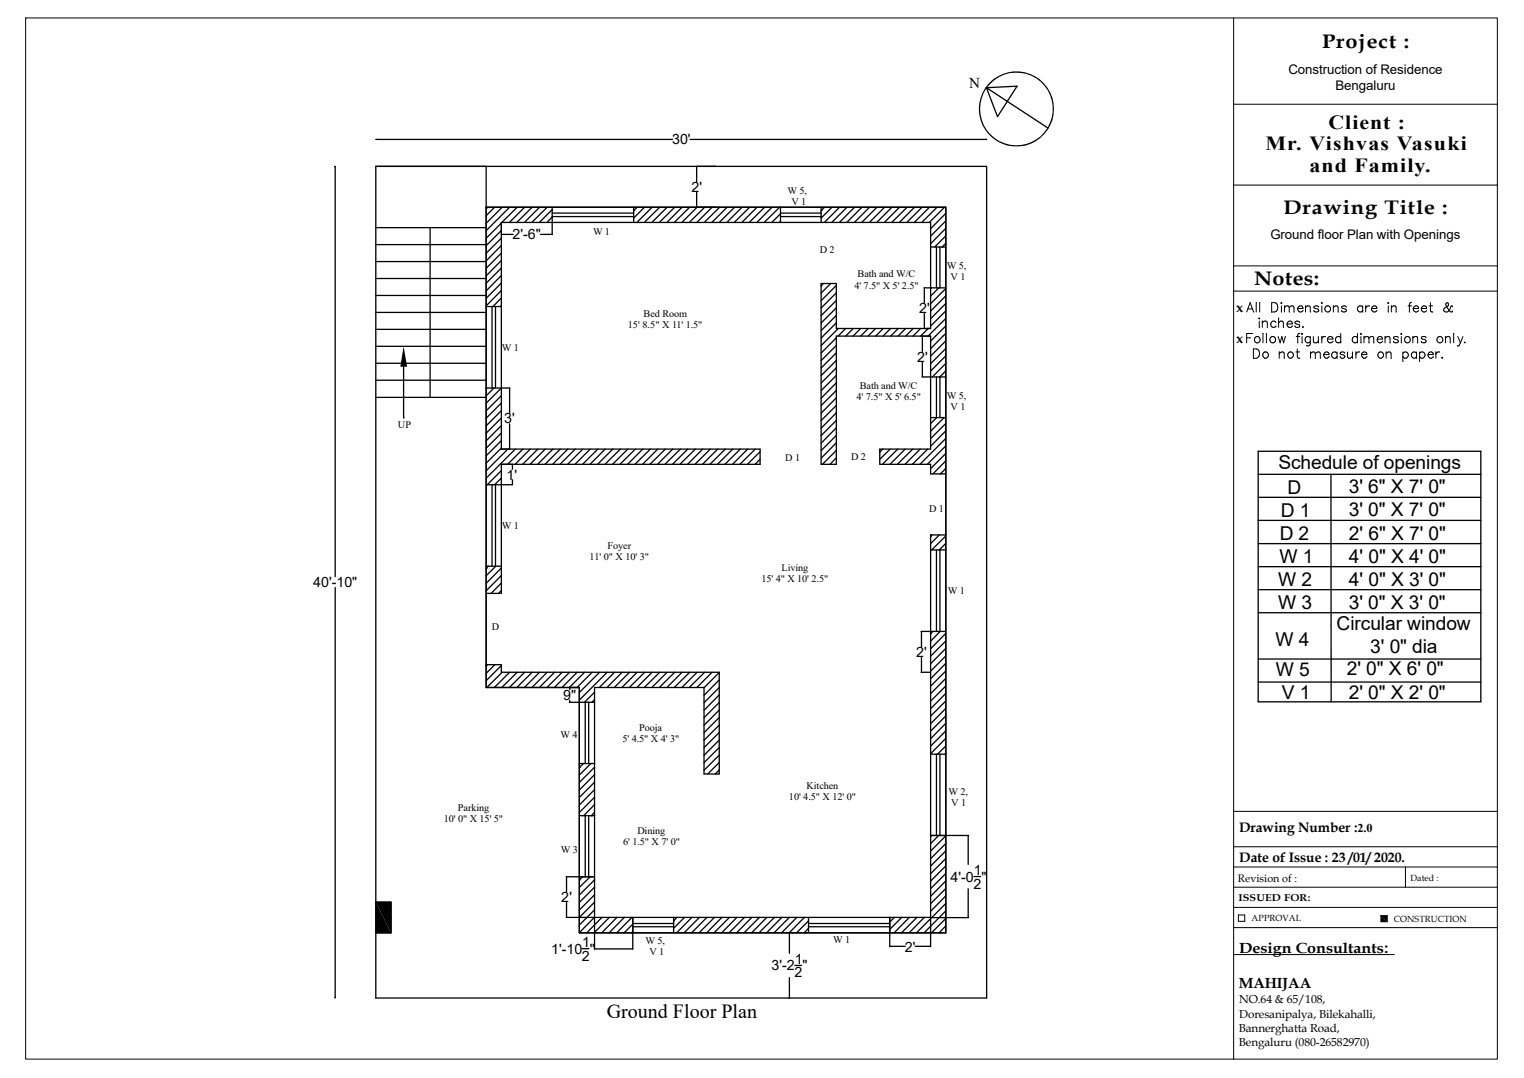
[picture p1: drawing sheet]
<svg xmlns="http://www.w3.org/2000/svg" width="297mm" height="210mm" viewBox="0 0 297 210" stroke-linecap="round" stroke-linejoin="round" font-family="sans-serif">
<g fill="none" stroke="#000" stroke-width=".25">
<path d="M192.2 17.1l12.1 7.9M192.2 17.1l6-.3-3.8 5.9zM65.2 32.4h.1M65.3 32.5v79.8M73.2 32.4h119.1v162h-119.1zM73.2 32.4h21.5v101.5h18.2v47.8h71.4v-141.3h-89.6M73.3 27.1v.1M73.4 27.2h57.7M134.5 27.2h57.7M135.7 32.4h3.8M135.8 32.5v2.9M135.8 37.4v2.9"/>
<path d="M192.3 27.1v.1M73.2 44.3h21.5M73.2 47.7h21.5M73.2 51h21.5M73.2 54.3h21.5M73.2 57.6h21.5M83.8 44.3v33.1M94.7 40.4h89.6v141.3h-71.4v-47.8h-18.2zM94.7 59.7h3M95 40.4l-.3 .2M95.9 59.7v15.9M96.4 40.4l-1.7 1.6"/>
<path d="M96.6 59.7v15.9M97.7 43.5l-3 2.9M97.7 44.9l-3 3M97.7 46.4l-3 2.9M97.7 47.8l-3 3M97.7 49.3l-3 3M97.7 50.7l-3 3M97.7 52.2l-3 3M97.7 53.7l-3 3M97.7 55.1l-3 3M97.7 56.6l-3 3M97.7 58.1l-1.6 1.6"/>
<path d="M97.7 59.5l-.2 .2M97.7 45.7h2.3M97.9 40.4l-3.2 3.1M99.3 40.4l-4.6 4.5M100.8 40.4l-3 2.9M102.2 40.4l-2.9 2.9M103.7 40.4l-3 2.9M105.2 40.4l-3 2.9M105.3 45.7h2.3M106.6 40.4l-3 2.9M107.6 41.5h15.9M107.6 42.2h15.9"/>
<path d="M107.6 40.4v5.3M107.6 40.8l-2.5 2.5M107.6 42.3l-1 1M123.5 40.4v2.9M124.2 40.4l-.7 .6M125.6 40.4l-2.1 2.1M127.1 40.4l-3 2.9M128.6 40.4l-3 2.9M130 40.4l-3 2.9M131.5 40.4l-3 2.9M132.9 40.4l-2.9 2.9M134.4 40.4l-3 2.9"/>
<path d="M135.8 40.4l-2.9 2.9M137.3 40.4l-3 2.9M138.8 40.4l-3 2.9M140.3 40.4l-3.1 2.9M141.7 40.4l-3 2.9M143.2 40.4l-3 2.9M144.6 40.4l-3 2.9M146.1 40.4l-3 2.9M147.5 40.4l-2.9 2.9M149 40.4l-3 2.9M150.5 40.4l-3 2.9M151.9 40.4l-3 2.9"/>
<path d="M152.1 41.5h7.9M152.1 42.2h7.9M152.1 40.4v2.9M152.1 41.6l-1.7 1.7M152.1 43.1l-.3 .2M160 40.4v2.9M160.4 55.2l-.4 .5M160.7 40.4l-.7 .6M161.9 55.2l-1.9 1.9M162.1 40.4l-2.1 2.1M163 55.6l-3 3M163 58.5l-3 3"/>
<path d="M163 57l-3 3M163 60l-3 2.9M163.6 40.4l-2.9 2.9M165.1 40.4l-3 2.9M166.5 40.4l-2.9 2.9M168 40.4l-3 2.9M169.5 40.4l-3 2.9M170.9 40.4l-3 2.9M172.4 40.4l-3 2.9M173.8 40.4l-2.9 2.9M175.3 40.4l-3 2.9M176.8 40.4l-3 2.9"/>
<path d="M178.2 40.4l-2.9 2.9M179.7 40.4l-3 2.9M180.1 56.1h4.2M180.1 56.1v2.9M181.1 40.4l-2.9 2.9M181.4 48.1h2.9M181.5 56.1l-.1 .1M182.5 48.1v8M182.6 40.4l-3 2.9M183 56.1l-1.6 1.6M183.2 48.1v8M184.1 40.4l-3 2.9"/>
<path d="M184.3 43l-2.9 3M184.3 56.2l-2.9 3M184.3 57.6l-2.9 3M184.3 47.4l-.7 .7M184.3 59.1l-2.9 3M184.3 41.6l-2.9 3M184.3 44.5l-2.9 3M184.3 46l-2.1 2.1M73.2 60.9h21.5M73.2 64.2h21.5M73.2 67.5h21.5M73.2 70.8h21.5"/>
<path d="M73.2 74.1h21.5M73.2 77.4h21.5M78.7 71.4v10M94.7 75.6h4.7M94.8 75.6h-.1M96.3 75.6l-1.6 1.5M97.7 75.6l-3 3M97.7 77.1l-3 2.9M97.7 78.5l-3 3M97.7 80l-3 3M99.3 75.6v4.9M163 67.3l-3 3"/>
<path d="M163 70.2l-3 3M163 73.1l-3 3M163 62.9l-3 3M163 79l-3 2.9M163 61.5l-3 2.9M163 65.8l-3 3M163 68.7l-3 3M163 71.7l-3 2.9M163 74.6l-3 3M163 76.1l-3 2.9M163 77.5l-3 3M163.4 64l-3.4 3.3"/>
<path d="M164.8 64l-1.5 1.5M166.3 64l-1.5 1.5M167.7 64l-1.5 1.5M169.2 64l-1.5 1.5M170.6 64l-1.4 1.5M172.1 64l-1.5 1.5M173.6 64l-1.5 1.5M175 64l-1.4 1.5M176.5 64l-1.5 1.5M178 64l-1.5 1.5M179.4 64l-1.5 1.5M179.7 73.4h4.6"/>
<path d="M179.7 65.6v2.8M179.7 70.5v2.8M180.1 61.1v2.8M180.9 64l-1.5 1.5M182.5 73.4v7.9M183.2 73.4v7.9M184.3 60.6l-2.9 2.9M184.3 66.4l-2.9 3M184.3 70.8l-2.6 2.6M184.3 62l-3.5 3.5M184.3 63.5l-2.9 2.9M184.3 65l-2.9 2.9"/>
<path d="M184.3 67.9l-2.9 2.9M184.3 69.3l-2.9 3M184.3 72.2l-1.2 1.2M94.7 94.4h5.2M95.9 94.4v15.9M96.6 94.4v15.9M97.7 81.4l-3 3M97.7 82.9l-3 3M97.7 84.4l-3 2.9M97.7 85.8l-3 3M97.7 87.3l-3 2.9M97.7 91.7l-2.7 2.7"/>
<path d="M97.7 93.1l-1.3 1.3M99 87.5l-4.3 4.2M99.3 82.6v4.8M99.9 90.5v.9M99.9 93.5v.8M100.4 87.5l-5.7 5.7M101.9 87.5l-3 2.9M103.3 87.5l-2.9 2.9M104.8 87.5l-2.9 2.9M106.3 87.5l-3 2.9M107.7 87.5l-2.9 2.9M109.2 87.5l-3 2.9"/>
<path d="M110.7 87.5l-3 2.9M112.1 87.5l-3 2.9M113.6 87.5l-3 2.9M115 87.5l-2.9 2.9M116.5 87.5l-3 2.9M117.9 87.5l-2.9 2.9M119.4 87.5l-2.9 2.9M120.9 87.5l-3 2.9M122.3 87.5l-2.9 2.9M123.8 87.5l-3 2.9M125.3 87.5l-3 2.9M126.7 87.5l-3 2.9"/>
<path d="M128.2 87.5l-3 2.9M129.7 87.5l-3 2.9M131.1 87.5l-3 2.9M132.6 87.5l-3 2.9M134 87.5l-2.9 2.9M135.5 87.5l-3 2.9M136.9 87.5l-2.9 2.9M138.4 87.5l-3 2.9M139.9 87.5l-3 2.9M141.4 87.5l-3.1 2.9M142.8 87.5l-3 2.9M144.3 87.5l-3 2.9"/>
<path d="M145.7 87.5l-3 2.9M147.2 87.5l-3 2.9M148.1 88l-2.4 2.4M148.1 89.5l-.9 .9M163 81.9l-3 3M163 87.7l-2.7 2.7M163 80.4l-3 3M163 83.3l-3 3M163 84.8l-3 3M163 86.3l-3 3M163 89.2l-1.2 1.2M172 87.5l-.6 .5"/>
<path d="M173.5 87.5l-2.1 2M175 87.5l-3 2.9M176.4 87.5l-3 2.9M177.9 87.5l-3 2.9M179.3 87.5l-2.9 2.9M180.8 87.5l-3 2.9M181.4 81.3h2.9M182.5 81.3l-1.1 1.2M184 81.3l-2.6 2.7M184.3 92.3h-2.9v-1.9h-10v-2.9h10v-22h-18.4v24.9h-3v-35.2h3v8.8h18.4v-20.7h-83.7v44.2h50.4v2.9h-50.4v25.2h-3M184.3 85.4l-5 5M184.3 86.9l-3.6 3.5"/>
<path d="M184.3 82.5l-2.9 3M184.3 83.9l-2.9 3M184.3 88.3l-2.9 3M184.3 89.8l-2.5 2.5M184.3 91.3l-1 1M245.2 87.9h43.4v48.8h-43.4zM245.2 92.4h43.4M245.2 96.9h43.4M259.4 92.4v44.3M65.3 114.5v79.8M94.7 110.3h3M95.2 110.3l-.5 .4"/>
<path d="M96.6 110.3l-1.9 1.9M97.7 112.1l-3 3M97.7 115l-.5 .6M97.7 110.6l-3 3M97.7 113.6l-2 2M181.4 107.1h2.9M181.6 104.2l-.2 .3M182.5 107.1v15.9M183 104.2l-1.6 1.7M183.2 107.1v15.9M184.3 104.2h-2.9v80.2M184.3 105.9l-1.3 1.2"/>
<path d="M184.3 104.4l-2.7 2.7M245.2 101.4h43.4M245.2 105.9h43.4M245.2 110.4h43.4M245.2 114.9h43.4M245.2 119.4h43.4M94.7 129.5h3v1.5h42.5v19.8h-3v-16.9h-21.3v51M95 129.5l-.3 .2M96.4 129.5l-1.7 1.7M97.7 129.7l-3 2.9M97.9 131l-3 2.9M99.3 131l-2.9 2.9"/>
<path d="M100.8 131l-3 2.9M102.2 131l-2.9 2.9M103.7 131l-3 2.9M105.2 131l-3 2.9M106.6 131l-2.9 2.9M108.1 131l-3 2.9M109.6 131l-3 2.9M111 136.8h4.9M111 131l-3 2.9M111 134v.3M111 136.4v.4M112.5 131l-3 2.9"/>
<path d="M113.9 131l-2.9 2.9M114 136.8v11.9M114.7 136.8v11.9M115.4 131l-3 2.9M115.9 134.9l-2 1.9M115.9 136.3l-.5 .5M116.8 131l-3.9 3.9M118.3 131l-5.4 5.4M119.8 131l-3 2.9M121.2 131l-2.9 2.9M122.7 131l-3 2.9M124.2 131l-3 2.9"/>
<path d="M125.6 131l-3 2.9M127.1 131l-3 2.9M128.6 131l-3 2.9M130 131l-3 2.9M131.5 131l-3 2.9M132.9 131l-2.9 2.9M134.4 131l-3 2.9M135.8 131l-2.9 2.9M137.3 131l-3 2.9M138.8 131l-3 2.9M140.2 131l-3 3M140.2 132.4l-3 3.1"/>
<path d="M140.2 133.9l-3 3M140.2 135.4l-3 3M140.2 136.8l-3 3M140.2 138.3l-3 3M140.2 139.8l-3 2.9M179.5 131h1.8M179.5 123h4.8M179.6 123.1v2.9M179.6 128v2.9M181.8 123l-.4 .4M183.2 123l-1.8 1.9M184.3 127.8l-2.9 3"/>
<path d="M184.3 130.7l-2.9 3M184.3 136.6l-2.9 2.9M184.3 139.5l-2.9 2.9M184.3 123.4l-2.9 3M184.3 124.9l-2.9 2.9M184.3 126.3l-2.9 3M184.3 129.2l-2.9 3M184.3 132.1l-2.9 3.1M184.3 133.6l-2.9 3M184.3 135.1l-2.9 3M184.3 138l-2.9 3M245.2 128.4h43.4"/>
<path d="M245.2 132.9h43.4M112.9 148.7h3M112.9 158.9h3M113.7 148.7l-.8 .8M114 158.9v11.9M114.7 158.9v11.9M115.1 148.7l-2.2 2.3M115.9 155.3l-3 3M115.9 149.5l-3 2.9M115.9 150.9l-3 3M115.9 152.4l-3 2.9M115.9 153.8l-3 3"/>
<path d="M115.9 156.7l-2.2 2.2M115.9 158.2l-.7 .7M140.2 141.2l-3 3M140.2 142.7l-3 3M140.2 144.2l-3 2.9M140.2 145.6l-3 3M140.2 147.1l-3 3M140.2 148.5l-2.3 2.3M140.2 150l-.8 .8M181.4 146.9h2.9M182.5 146.9v15.9M183.2 146.9v15.9"/>
<path d="M184.3 142.4l-2.9 3M184.3 145.3l-1.6 1.6M184.3 140.9l-2.9 3M184.3 143.8l-2.9 3M184.3 146.8l-.1 .1M73.2 175.8h3v5.9h-3zM73.2 175.8h3v5.9h-3M110.4 178.7h71M110.4 170.8h5.5M110.4 170.8v2.9M110.4 175.8v2.9M113.5 170.8l-.6 .6"/>
<path d="M115 170.8l-2.1 2.1M115.9 171.4l-3 3M115.9 172.8l-3 3M115.9 174.3l-3 3M115.9 175.8l-3 2.9M115.9 177.2l-3 3M115.9 178.7l-3 3M117.3 178.7l-3 3M118.7 178.7l-2.9 3M120.2 178.7l-2.9 3M121.7 178.7l-3 3M123.1 178.7l-2.9 3"/>
<path d="M123.3 179.9h8M123.3 178.7v6.2M131.3 178.7v3M131.9 178.7l-.6 .7M133.4 178.7l-2.1 2.1M134.8 178.7l-2.9 3M136.3 178.7l-3 3M137.8 178.7l-3 3M139.2 178.7l-3 3M140.7 178.7l-3 3M142.2 178.7l-3.1 3M143.6 178.7l-3 3"/>
<path d="M145.1 178.7l-3 3M146.5 178.7l-2.9 3M148 178.7l-3 3M149.4 178.7l-2.9 3M150.9 178.7l-3 3M152.4 178.7l-3 3M153.8 178.7l-3 3M155.3 178.7l-3 3M156.8 178.7l-3 3M157.6 178.7v3M157.6 179.9h15.8M157.6 179.4l-2.4 2.3"/>
<path d="M173.4 178.7v5.7M174.3 178.7l-.9 .9M175.7 178.7l-2.3 2.3M177.2 178.7l-3 3M178.7 178.7l-3 3M180.1 178.7l-2.9 3M181.4 162.8h7.4M181.4 178.8h7.4M181.5 162.8l-.1 .1M182.9 162.8l-1.5 1.6M184.3 162.8l-2.9 3M184.3 164.3l-2.9 3"/>
<path d="M184.3 165.8l-2.9 2.9M184.3 167.2l-2.9 3M184.3 168.7l-2.9 2.9M184.3 170.2l-2.9 2.9M184.3 173.1l-2.9 2.9M184.3 171.6l-2.9 3M184.3 174.5l-2.9 3M184.3 176l-5.7 5.7M184.3 177.4l-4.2 4.3M184.3 178.9l-2.8 2.8M188.7 162.8v5.6M188.7 173.1v5.6"/>
<path d="M189.8 170.8h1.3M65.2 194.4h.1M113.5 184.8h1.3M115.8 184.9h7.5M123.3 180.5h8M123.3 180l-1.7 1.7M123.3 181.5l-.2 .2M153.8 181.8v3.9M153.8 190.4v4M154.9 188.1h1.3M157.6 180.5h15.8M157.6 180.8l-.9 .9"/>
<path d="M173.5 184.3h2.9M178.4 184.3h2.9M184.3 180.4l-1.3 1.3"/>
</g>
<g fill="#000">
<path d="M78.7 67.5l.6 3.9h-1.3zM269.1 178.4l1.2 1.2h-1.2zM269.1 178.4h1.2v1.2zM73.2 175.8l3 5.9h-3zM73.2 175.8h3v5.9z"/>
<path d="M192.7 16.2a7.3 7.3 0 0 1 11.6 1.2 7.3 7.3 0 0 1-4.2 10.9 7.3 7.3 0 0 1-9.3-7.1h.2a7.1 7.1 0 0 0 10.3 6.3 7.1 7.1 0 0 0 .9-12 7.1 7.1 0 0 0-11.1 4.6l-.1 1.1h-.2a7.6 7.6 0 0 1 1.9-5z" fill-rule="evenodd"/>
</g>
<g fill="none" stroke="#000" stroke-width=".19">
<path d="M5 3.5h286.8v202.8h-286.8zM240.4 3.5v202.8M240.4 36.1h51.4M240.4 20.3h51.4M94.7 40.6h.1M97.5 59.7h.1M123.5 41h.1M151.8 43.3h.1M160 55.7h.1M160 41h.1M183.6 48.1h.1M240.4 56.7h51.4"/>
<path d="M240.4 51.8h51.4M244.9 59l-.1 1.8M245.5 59v1.8M247.8 59h.6a.98 .98 0 0 1 .6 .9 .98 .98 0 0 1-.6 .9h-.6zM249.6 59h.1M249.7 59.6l.1 1.2M249.7 59v.1zM250.3 59.9l.4-.3 .5 .1v.2M250.4 59.6l-.1 1.2M251.2 59.9l.1 .9M251.2 59.9l.5-.3 .4 .1 .1 1.1M253 59.8a.49 .49 0 0 1 .6-.2 .49 .49 0 0 1 .3 .5h-1z"/>
<path d="M254.4 59.9l.4-.3 .5 .1 .1 1.1M254.5 59.6l-.1 1.2M257 59.8a.57 .57 0 0 0-1 0l.1 .2 .8 .3 .1 .2a.57 .57 0 0 1-1 0h.1M257.5 59h.1M257.6 59.6v1.2M257.6 59v.1zM259.8 59.9l.5-.3 .4 .1 .1 1.1M259.9 59.6l-.1 1.2M262.4 59.8a.54 .54 0 0 0-.9 0v.2l.8 .3 .1 .2a.54 .54 0 0 1-.9 0M265.6 59.8a.58 .58 0 0 0-.9 0 .58 .58 0 0 0 .1 .9 .58 .58 0 0 0 .8-.2M265.6 59.6v1.2M266.2 59.6l-.1 1.2"/>
<path d="M266.9 59.6a.6 .6 0 0 0-.8 .5M267.4 59.8a.49 .49 0 0 1 .5-.2 .49 .49 0 0 1 .4 .5h-1zM270.5 59h.1M270.6 59.6v1.2M270.6 59v.1zM271.1 59.9l.5-.3 .4 .1 .1 1.1M271.2 59.6l-.1 1.2M274.4 59.6h.6M275.1 59h-.4v.3v1.5M275.5 59.8a.49 .49 0 0 1 .6-.2 .49 .49 0 0 1 .3 .5h-1zM277.2 59.7h.6l.2 .4h-1zM278.5 59.6h.6"/>
<path d="M278.8 59v1.4v.3l.4 .1M283 59.8v-.2l-.2 .1-.3 .6a.59 .59 0 0 1-.6 .5 .59 .59 0 0 1-.6-.5l.9-.7a.39 .39 0 0 0-.2-.6h-.1a1.52 1.52 0 0 0 .7 1.7l.4 .1v-.2M94.7 75.6h.1M183.1 73.4h.1M243 60.8l.6-1.8 .7 1.8M243 65.8h.7M243.2 60.2h.9M244.1 65h-1.1v1.8M244.3 68h.6a.98 .98 0 0 1 .6 .9 .98 .98 0 0 1-.6 .9h-.6zM245.3 62h.1M245.4 62v.1zM245.4 62.6v1.2"/>
<path d="M246 62.9l.4-.3h.5l.1 1.2M246 62.6v1.2M246.2 65l-.1 1.8M246.8 65v1.8M248.7 62.8a.57 .57 0 0 0-.9 0 .57 .57 0 0 0 0 .8 .57 .57 0 0 0 .9-.1M249.1 65.6l.4 1.2 .3-1.2 .3 1.2 .4-1.2M249.2 62.9l.4-.3h.4l.1 1.2M249.2 62v1.8M249.3 68.9l.5-.3h.4l.1 1.2M249.3 68.6v1.2M250.8 63.1a.58 .58 0 0 0 .4 .7 .58 .58 0 0 0 .7-.3M251.1 62.6h.1a.47 .47 0 0 1 .6 .5h-1z"/>
<path d="M252.3 63.5h.1M252.6 68.6h.6M252.6 65.6h.7M252.8 68v1.4l.1 .3 .4 .1M252.9 60.1a.58 .58 0 0 0 .4 .7 .58 .58 0 0 0 .7-.3M253.3 62.8a.5 .5 0 0 0-.5-.3 .5 .5 0 0 0-.5 .3l.3 .3 .6 .2 .1 .2a.54 .54 0 0 1-1 0M253.3 65h-.3l-.1 .3v1.5M253.7 65h.1zM253.7 65h.1M253.7 65.6l.1 1.2M253.9 63.6v.2l.1-.1M254.6 67.3h.1"/>
<path d="M255.4 65.8a.58 .58 0 0 0-.9 0 .58 .58 0 0 0 0 .9 .58 .58 0 0 0 .9-.2M255.4 65.6v1.4a.47 .47 0 0 1-.3 .4 .47 .47 0 0 1-.5-.1M255.4 68.9l.4-.3h.4l.1 .3M255.4 68.6v1.2M255.9 65.6v.8a.44 .44 0 0 0 .8 .3l.3-.3M256.3 68.9l.5-.3h.4l.1 1.2M256.3 68.9l.1 .9M256.9 65.6l.1 1.2M257.6 65.6v1.2M258 69.1a.57 .57 0 0 0 .3 .7 .57 .57 0 0 0 .7-.3M258.2 68.6h.6l.2 .5h-1zM258.3 65.6a.59 .59 0 0 0-.7 .5"/>
<path d="M258.7 66.1a.59 .59 0 0 0 .3 .6 .59 .59 0 0 0 .8-.2M259 65.6h.5l.3 .5h-1.1zM259.8 66.5h.1M260.6 68.8a.59 .59 0 0 0-.9 0 .59 .59 0 0 0 0 .9 .59 .59 0 0 0 .9-.2M260.6 68.6v1.2M261.3 65.8a.58 .58 0 0 0-.9 0 .58 .58 0 0 0 .1 .9 .58 .58 0 0 0 .8-.2M261.3 65v1.8M262.1 68.8a.54 .54 0 0 0-.9 0v.2l.8 .2 .1 .3a.5 .5 0 0 1-.5 .3 .5 .5 0 0 1-.4-.3M262.6 68.6l.1 1.1 .4 .1 .5-.4M263.6 68.6v1.2M264.3 68.6l-.1 1.2M264.5 65l.1 1.8"/>
<path d="M264.5 65.8a.58 .58 0 0 0-.8 0 .58 .58 0 0 0 0 .9 .58 .58 0 0 0 .9-.2M265 68.6a.59 .59 0 0 0-.8 .5M265.1 65h.1M265.2 65.6l.1 1.2M265.2 65v.1zM265.3 69.1a.57 .57 0 0 0 .4 .7 .57 .57 0 0 0 .7-.3M265.4 68.8a.49 .49 0 0 1 .6-.2 .49 .49 0 0 1 .4 .5h-1.1zM265.8 65.9l.3-.3a.44 .44 0 0 1 .7 .3M265.9 65.6l-.1 1.2M266.8 65.9v.9M266.8 65.9l.4-.3h.4l.2 1.2M267.3 60.1a.58 .58 0 0 0 .3 .7 .58 .58 0 0 0 .8-.3"/>
<path d="M268.4 66.1a.58 .58 0 0 0 .3 .7 .58 .58 0 0 0 .8-.3M268.5 65.8a.49 .49 0 0 1 .5-.2 .49 .49 0 0 1 .4 .5h-1zM269.9 65.9l.5-.3h.4l.1 1.2M270 65.6l-.1 1.2M270.1 68.9l.5-.3h.4l.1 1.2M270.2 68.6l-.1 1.2M272.5 65.8a.54 .54 0 0 0-.9 0l.1 .2 .7 .3 .1 .2a.54 .54 0 0 1-.9 0M273 65h.1M273.1 65.6v1.2M273.1 65v.1zM273.4 68.8a.59 .59 0 0 1 .9-.1 .59 .59 0 0 1 0 .9 .59 .59 0 0 1-.9-.1M273.4 68.6v1.8"/>
<path d="M275.3 65.9l.5-.3h.4l.1 1.2M275.4 65.6l-.1 1.2M275.4 60.1a.58 .58 0 0 0 .4 .7 .58 .58 0 0 0 .7-.3M276.1 68.8a.58 .58 0 0 0-.9 0 .58 .58 0 0 0 .1 .8 .58 .58 0 0 0 .8-.1M276.1 68.6v1.2M276.6 68.8a.59 .59 0 0 1 .9-.1 .59 .59 0 0 1 0 .9 .59 .59 0 0 1-.9-.1h.1M276.6 68.6l.1 1.8M277 60.1a.58 .58 0 0 0 .3 .7 .58 .58 0 0 0 .7-.3M277.9 65.8a.54 .54 0 0 0-.9 0l.1 .2 .7 .3 .1 .2a.54 .54 0 0 1-.9 0M278.3 69.1a.57 .57 0 0 0 .3 .7 .57 .57 0 0 0 .8-.3M278.4 68.8a.49 .49 0 0 1 .6-.2 .49 .49 0 0 1 .3 .5h-1zM279.9 68.6l-.1 1.2"/>
<path d="M280.5 68.6a.59 .59 0 0 0-.7 .5M281.1 69.6v.2l.1-.1M281.7 65.9l.4-.3h.4l.2 1.2M281.7 65.6v1.2M283 60.6h.1M283.3 65v1.8M284.1 65.6l.5 1.2M284.6 66.8h.1M284.6 66.8l-.3 .6h-.3M285.1 65.6l-.5 1.2M285.5 66.6v.2l.1-.1M147.2 90.4h.1"/>
<path d="M171.4 88h.1M183.3 92.3h.1M94.7 110.7h.1M97.2 115.6h.1M181.4 104.5h.1M183 107.1h.1M94.7 129.7h.1M181.4 123.4h.1M112.9 149.5h.1M115.2 158.9h.1M139.4 150.8h.1M184.2 146.9h.1"/>
<path d="M240.4 158.1h51.4M112.9 171.4h.1M131.3 179.4h.1M181.4 162.9h.1M240.4 176.8h51.4M240.4 172.8h51.4M240.4 168.9h51.4M240.4 165h51.4M241.3 178.2h1.3v1.3h-1.3zM269.1 178.4h1.2v1.2h-1.2zM273.9 168.9v3.9M123.1 181.7h.1"/>
<path d="M156.7 181.7h.1M183 181.7h.1M240.4 186h31.3M240.4 180.7h51.4M240.4 206.3h.1"/>
<circle cx="245" cy="66.1" r=".6"/>
<circle cx="246.6" cy="69.1" r=".59"/>
<circle cx="248.1" cy="66.2" r=".59"/>
<circle cx="251.5" cy="69.2" r=".6"/>
<circle cx="258.7" cy="60.2" r=".59"/>
<circle cx="269" cy="69.2" r=".6"/>
<circle cx="274.2" cy="66.2" r=".6"/>
<circle cx="280.6" cy="66.2" r=".61"/>
</g>
<g font-size="3.9">
<text x="246.6" y="29.3">Mr. Vishvas Vasuki</text>
<text x="258.9" y="25.2">Client :</text>
<text x="255.2" y="33.4">and Family.</text>
<text x="118.2" y="198.4">Ground Floor Plan</text>
</g>
<g font-size="3.8">
<text x="257.6" y="9.4">Project :</text>
<text x="250.1" y="41.6">Drawing Title :</text>
<text x="244.4" y="55.5">Notes:</text>
</g>
<g font-size="3.7">
<text x="249.1" y="91.3">Schedule of openings</text>
<text x="249.6" y="100.7">D 1</text>
<text x="250.9" y="96.2">D</text>
<text x="262.8" y="96.1">3' 6&quot; X 7' 0&quot;</text>
<text x="262.8" y="100.6">3' 0&quot; X 7' 0&quot;</text>
<text x="249.4" y="105.3">D 2</text>
<text x="262.9" y="105.1">2' 6&quot; X 7' 0&quot;</text>
<text x="249.3" y="109.8">W 1</text>
<text x="262.9" y="109.6">4' 0&quot; X 4' 0&quot;</text>
<text x="249.1" y="114.2">W 2</text>
<text x="249.1" y="118.7">W 3</text>
<text x="262.8" y="118.6">3' 0&quot; X 3' 0&quot;</text>
<text x="262.9" y="114.1">4' 0&quot; X 3' 0&quot;</text>
<text x="248.6" y="125.8">W 4</text>
<text x="260.5" y="122.7">Circular window</text>
<text x="248.6" y="131.6">W 5</text>
<text x="262.5" y="131.5">2' 0&quot; X 6' 0&quot;</text>
<text x="267" y="127.1">3' 0&quot; dia</text>
<text x="249.8" y="136.3">V 1</text>
<text x="262.8" y="136.1">2' 0&quot; X 2' 0&quot;</text>
</g>
<text font-size="2.9" x="188.8" y="17.1">N</text>
<g font-size="2.8">
<text x="131" y="28.1">30'</text>
<text x="134.7" y="37.4">2'</text>
<text x="99.9" y="46.6">2'-6&quot;</text>
<text x="179.1" y="61">2'</text>
<text x="178.7" y="70.5">2'</text>
<text x="98.3" y="82.5">3'</text>
<text x="98.7" y="93.4">1'</text>
<text x="61" y="114.4">40'-10&quot;</text>
<text x="178.6" y="128">2'</text>
<text x="109.8" y="136.3">9&quot;</text>
<text x="185.3" y="171.7">4'-0 &quot;</text>
<text x="189.7" y="173.1">2</text>
<text x="189.8" y="170.4">1</text>
<text x="109.4" y="175.8">2'</text>
<text x="107.4" y="185.8">1'-10 &quot;</text>
<text x="113.5" y="184.5">1</text>
<text x="176.4" y="185.4">2'</text>
<text x="241.5" y="185.6">Design Consultants:</text>
<text x="113.4" y="187.1">2</text>
<text x="150.4" y="189">3'-2 &quot;</text>
<text x="154.8" y="190.4">2</text>
<text x="154.9" y="187.7">1</text>
<text x="241.4" y="192.5">MAHIJAA</text>
</g>
<g font-size="2.7">
<text x="241.5" y="162">Drawing Number :</text>
<text x="241.5" y="167.8">Date of Issue : 23 /01/ 2020.</text>
</g>
<g font-size="2.6">
<text x="251.1" y="14.4">Construction of Residence</text>
<text x="260.3" y="17.5">Bengaluru</text>
<text x="247.6" y="46.6">Ground floor Plan with Openings</text>
<text x="241" y="60.8">x</text>
<text x="241" y="66.8">x</text>
</g>
<text font-size="2.3" x="264.5" y="162">2.0</text>
<g font-size="2.2">
<text x="241.5" y="195.4">NO.64 &amp; 65/108,</text>
<text x="241.4" y="201">Bannerghatta Road,</text>
<text x="241.4" y="203.8">Bengaluru (080-26582970)</text>
<text x="241.5" y="198.2">Doresanipalya, Bilekahalli,</text>
</g>
<text font-size="2.1" x="241.3" y="171.8">Revision of :</text>
<g font-size="1.9">
<text x="153.5" y="37.7">W 5,</text>
<text x="154.2" y="39.9">V 1</text>
<text x="115.6" y="45.9">W 1</text>
<text x="159.8" y="49.3">D 2</text>
<text x="184.5" y="52.3">W 5,</text>
<text x="166.5" y="56.2">4' 7.5&quot; X 5' 2.5&quot;</text>
<text x="167.1" y="54">Bath and W/C</text>
<text x="185.3" y="54.6">V 1</text>
<text x="122.3" y="63.9">15' 8.5&quot; X 11' 1.5&quot;</text>
<text x="125.4" y="61.7">Bed Room</text>
<text x="97.8" y="68.3">W 1</text>
<text x="167.6" y="75.8">Bath and W/C</text>
<text x="184.5" y="77.7">W 5,</text>
<text x="77.6" y="83.4">UP</text>
<text x="166.9" y="78">4' 7.5&quot; X 5' 6.5&quot;</text>
<text x="185.3" y="79.9">V 1</text>
<text x="153" y="89.8">D 1</text>
<text x="165.9" y="89.5">D 2</text>
<text x="181.1" y="99.7">D 1</text>
<text x="97.8" y="103">W 1</text>
<text x="118.4" y="106.9">Foyer</text>
<text x="114.9" y="109.1">11' 0&quot; X 10' 3&quot;</text>
<text x="148.4" y="113.4">15' 4&quot; X 10' 2.5&quot;</text>
<text x="152.3" y="111.2">Living</text>
<text x="184.7" y="115.7">W 1</text>
<text x="95.8" y="122.8">D</text>
<text x="109.3" y="143.8">W 4</text>
<text x="124.5" y="142.4">Pooja</text>
<text x="121.3" y="144.6">5' 4.5&quot; X 4' 3&quot;</text>
<text x="153.8" y="155.8">10' 4.5&quot; X 12' 0&quot;</text>
<text x="157.2" y="153.6">Kitchen</text>
<text x="184.8" y="154.9">W 2,</text>
<text x="86.5" y="160.2">10' 0&quot; X 15' 5&quot;</text>
<text x="89.2" y="158">Parking</text>
<text x="185.4" y="157.1">V 1</text>
<text x="109.3" y="166.2">W 3</text>
<text x="121.4" y="164.6">6' 1.5&quot; X 7' 0&quot;</text>
<text x="124.2" y="162.4">Dining</text>
<text x="241.3" y="175.6">ISSUED FOR:</text>
<text x="125.8" y="183.9">W 5,</text>
<text x="162.3" y="183.8">W 1</text>
<text x="126.5" y="186.1">V 1</text>
</g>
<g font-size="1.7">
<text x="274.9" y="171.6">Dated :</text>
<text x="243.9" y="179.5">APPROVAL</text>
<text x="271.7" y="179.6">CONSTRUCTION</text>
</g>
</svg>
